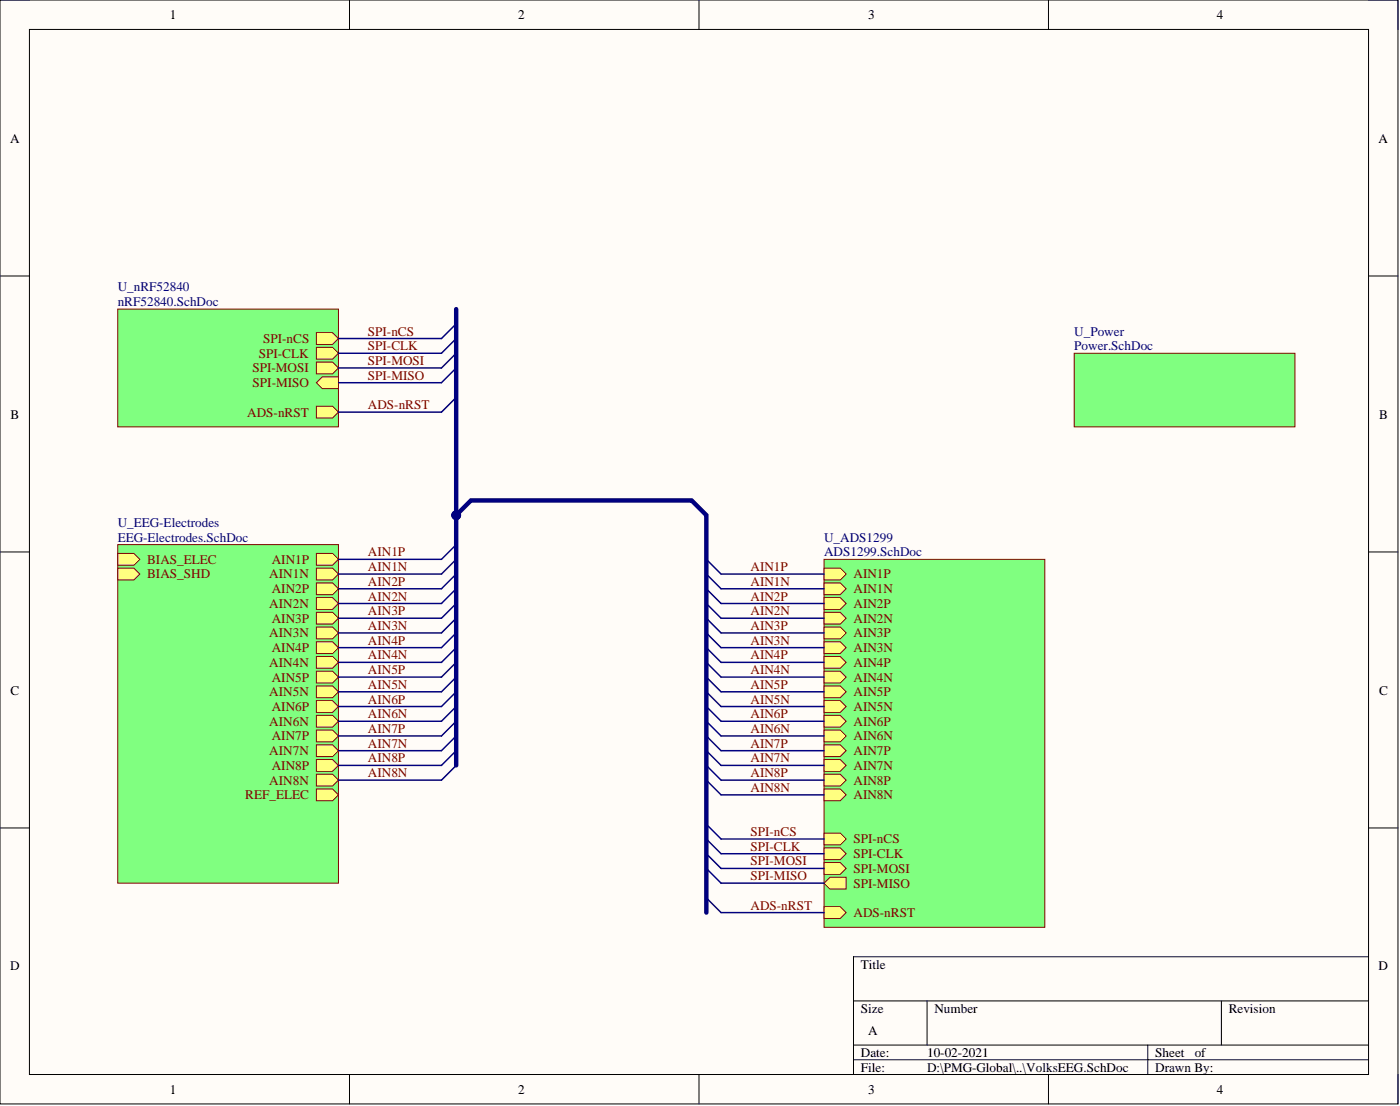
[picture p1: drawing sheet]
<svg xmlns="http://www.w3.org/2000/svg" width="241mm" height="190mm" viewBox="0 0 241 190" stroke-linecap="round" stroke-linejoin="round" font-family="sans-serif">
<path d="M0 0h241v190.1h-241z" fill-rule="evenodd" fill="#fffcf8"/>
<path d="M0 0h241v190.1h-241z" fill="none" stroke="#000" stroke-width=".17"/>
<path d="M5.1 5.1h230.8v180h-230.8z" fill-rule="evenodd" fill="#fffcf8"/>
<g fill="none" stroke="#000" stroke-width=".17">
<path d="M0 0h5.1M5.1 5.1h230.8v180h-230.8zM60.2 0v5.1M120.5 0v5.1M180.7 0v5.1M235.9 0h5.1v5.1M0 47.5h5.1M235.9 47.5h5.1M0 95.1h5.1M235.9 95.1h5.1M0 142.6h5.1M235.9 142.6h5.1"/>
<path d="M147.1 172.4h88.8M159.8 172.4v7.6M210.5 172.4v7.6M235.9 164.8h-88.8v20.3M60.2 185.1v5M120.5 185.1v5M147.1 180h88.8M147.1 182.5h88.8M180.7 185.1v5M197.8 180v5.1M241 185.1v5"/>
</g>
<path d="M20.3 53.2h38v20.3h-38z" fill-rule="evenodd" fill="#80ff80"/>
<path d="M20.3 53.2h38v20.3h-38z" fill="none" stroke="#800000" stroke-width=".17"/>
<path d="M54.5 57.3h2.8l1 1-1 1h-2.8z" fill-rule="evenodd" fill="#ffff80"/>
<path d="M54.5 57.3h2.8l1 1-1 1h-2.8z" fill="none" stroke="#800000" stroke-width=".17"/>
<path d="M54.5 65.9l1-1h2.8v2h-2.8z" fill-rule="evenodd" fill="#ffff80"/>
<path d="M54.5 65.9l1-1h2.8v2h-2.8z" fill="none" stroke="#800000" stroke-width=".17"/>
<path d="M54.5 59.8h2.8l1 1-1 1.1h-2.8z" fill-rule="evenodd" fill="#ffff80"/>
<path d="M54.5 59.8h2.8l1 1-1 1.1h-2.8z" fill="none" stroke="#800000" stroke-width=".17"/>
<path d="M54.5 70h2.8l1 1-1 1h-2.8z" fill-rule="evenodd" fill="#ffff80"/>
<path d="M54.5 70h2.8l1 1-1 1h-2.8z" fill="none" stroke="#800000" stroke-width=".17"/>
<path d="M54.5 62.4h2.8l1 1-1 1h-2.8z" fill-rule="evenodd" fill="#ffff80"/>
<path d="M54.5 62.4h2.8l1 1-1 1h-2.8z" fill="none" stroke="#800000" stroke-width=".17"/>
<path d="M142 96.3h38.1v63.4h-38.1z" fill-rule="evenodd" fill="#80ff80"/>
<path d="M142 96.3h38.1v63.4h-38.1z" fill="none" stroke="#800000" stroke-width=".17"/>
<path d="M142 97.9h2.8l1 1-1 1h-2.8z" fill-rule="evenodd" fill="#ffff80"/>
<path d="M142 97.9h2.8l1 1-1 1h-2.8z" fill="none" stroke="#800000" stroke-width=".17"/>
<path d="M142 100.4h2.8l1 1-1 1h-2.8z" fill-rule="evenodd" fill="#ffff80"/>
<path d="M142 100.4h2.8l1 1-1 1h-2.8z" fill="none" stroke="#800000" stroke-width=".17"/>
<path d="M142 102.9h2.8l1 1-1 1.1h-2.8z" fill-rule="evenodd" fill="#ffff80"/>
<path d="M142 102.9h2.8l1 1-1 1.1h-2.8z" fill="none" stroke="#800000" stroke-width=".17"/>
<path d="M142 105.5h2.8l1 1-1 1h-2.8z" fill-rule="evenodd" fill="#ffff80"/>
<path d="M142 105.5h2.8l1 1-1 1h-2.8z" fill="none" stroke="#800000" stroke-width=".17"/>
<path d="M142 108h2.8l1 1-1 1h-2.8z" fill-rule="evenodd" fill="#ffff80"/>
<path d="M142 108h2.8l1 1-1 1h-2.8z" fill="none" stroke="#800000" stroke-width=".17"/>
<path d="M142 110.5h2.8l1 1.1-1 1h-2.8z" fill-rule="evenodd" fill="#ffff80"/>
<path d="M142 110.5h2.8l1 1.1-1 1h-2.8z" fill="none" stroke="#800000" stroke-width=".17"/>
<path d="M142 113.1h2.8l1 1-1 1h-2.8z" fill-rule="evenodd" fill="#ffff80"/>
<path d="M142 113.1h2.8l1 1-1 1h-2.8z" fill="none" stroke="#800000" stroke-width=".17"/>
<path d="M142 115.6h2.8l1 1-1 1h-2.8z" fill-rule="evenodd" fill="#ffff80"/>
<path d="M142 115.6h2.8l1 1-1 1h-2.8z" fill="none" stroke="#800000" stroke-width=".17"/>
<path d="M142 118.1h2.8l1 1.1-1 1h-2.8z" fill-rule="evenodd" fill="#ffff80"/>
<path d="M142 118.1h2.8l1 1.1-1 1h-2.8z" fill="none" stroke="#800000" stroke-width=".17"/>
<path d="M142 120.7h2.8l1 1-1 1h-2.8z" fill-rule="evenodd" fill="#ffff80"/>
<path d="M142 120.7h2.8l1 1-1 1h-2.8z" fill="none" stroke="#800000" stroke-width=".17"/>
<path d="M142 123.2h2.8l1 1-1 1h-2.8z" fill-rule="evenodd" fill="#ffff80"/>
<path d="M142 123.2h2.8l1 1-1 1h-2.8z" fill="none" stroke="#800000" stroke-width=".17"/>
<path d="M142 125.8h2.8l1 1-1 1h-2.8z" fill-rule="evenodd" fill="#ffff80"/>
<path d="M142 125.8h2.8l1 1-1 1h-2.8z" fill="none" stroke="#800000" stroke-width=".17"/>
<path d="M142 128.3h2.8l1 1-1 1h-2.8z" fill-rule="evenodd" fill="#ffff80"/>
<path d="M142 128.3h2.8l1 1-1 1h-2.8z" fill="none" stroke="#800000" stroke-width=".17"/>
<path d="M142 130.8h2.8l1 1-1 1h-2.8z" fill-rule="evenodd" fill="#ffff80"/>
<path d="M142 130.8h2.8l1 1-1 1h-2.8z" fill="none" stroke="#800000" stroke-width=".17"/>
<path d="M142 133.4h2.8l1 1-1 1h-2.8z" fill-rule="evenodd" fill="#ffff80"/>
<path d="M142 133.4h2.8l1 1-1 1h-2.8z" fill="none" stroke="#800000" stroke-width=".17"/>
<path d="M142 135.9h2.8l1 1-1 1h-2.8z" fill-rule="evenodd" fill="#ffff80"/>
<path d="M142 135.9h2.8l1 1-1 1h-2.8z" fill="none" stroke="#800000" stroke-width=".17"/>
<path d="M142 148.6h2.8l1 1-1 1h-2.8z" fill-rule="evenodd" fill="#ffff80"/>
<path d="M142 148.6h2.8l1 1-1 1h-2.8z" fill="none" stroke="#800000" stroke-width=".17"/>
<path d="M142 156.2h2.8l1 1-1 1h-2.8z" fill-rule="evenodd" fill="#ffff80"/>
<path d="M142 156.2h2.8l1 1-1 1h-2.8z" fill="none" stroke="#800000" stroke-width=".17"/>
<path d="M142 152.1l1-1h2.8v2h-2.8z" fill-rule="evenodd" fill="#ffff80"/>
<path d="M142 152.1l1-1h2.8v2h-2.8z" fill="none" stroke="#800000" stroke-width=".17"/>
<path d="M142 143.5h2.8l1 1-1 1h-2.8z" fill-rule="evenodd" fill="#ffff80"/>
<path d="M142 143.5h2.8l1 1-1 1h-2.8z" fill="none" stroke="#800000" stroke-width=".17"/>
<path d="M142 146h2.8l1 1-1 1.1h-2.8z" fill-rule="evenodd" fill="#ffff80"/>
<path d="M142 146h2.8l1 1-1 1.1h-2.8z" fill="none" stroke="#800000" stroke-width=".17"/>
<path d="M20.3 93.8h38v58.3h-38z" fill-rule="evenodd" fill="#80ff80"/>
<path d="M20.3 93.8h38v58.3h-38z" fill="none" stroke="#800000" stroke-width=".17"/>
<path d="M54.5 95.3h2.8l1 1-1 1.1h-2.8z" fill-rule="evenodd" fill="#ffff80"/>
<path d="M54.5 95.3h2.8l1 1-1 1.1h-2.8z" fill="none" stroke="#800000" stroke-width=".17"/>
<path d="M54.5 97.9h2.8l1 1-1 1h-2.8z" fill-rule="evenodd" fill="#ffff80"/>
<path d="M54.5 97.9h2.8l1 1-1 1h-2.8z" fill="none" stroke="#800000" stroke-width=".17"/>
<path d="M54.5 100.4h2.8l1 1-1 1h-2.8z" fill-rule="evenodd" fill="#ffff80"/>
<path d="M54.5 100.4h2.8l1 1-1 1h-2.8z" fill="none" stroke="#800000" stroke-width=".17"/>
<path d="M54.5 102.9h2.8l1 1-1 1.1h-2.8z" fill-rule="evenodd" fill="#ffff80"/>
<path d="M54.5 102.9h2.8l1 1-1 1.1h-2.8z" fill="none" stroke="#800000" stroke-width=".17"/>
<path d="M54.5 105.5h2.8l1 1-1 1h-2.8z" fill-rule="evenodd" fill="#ffff80"/>
<path d="M54.5 105.5h2.8l1 1-1 1h-2.8z" fill="none" stroke="#800000" stroke-width=".17"/>
<path d="M54.5 108h2.8l1 1-1 1h-2.8z" fill-rule="evenodd" fill="#ffff80"/>
<path d="M54.5 108h2.8l1 1-1 1h-2.8z" fill="none" stroke="#800000" stroke-width=".17"/>
<path d="M54.5 110.5h2.8l1 1.1-1 1h-2.8z" fill-rule="evenodd" fill="#ffff80"/>
<path d="M54.5 110.5h2.8l1 1.1-1 1h-2.8z" fill="none" stroke="#800000" stroke-width=".17"/>
<path d="M54.5 113.1h2.8l1 1-1 1h-2.8z" fill-rule="evenodd" fill="#ffff80"/>
<path d="M54.5 113.1h2.8l1 1-1 1h-2.8z" fill="none" stroke="#800000" stroke-width=".17"/>
<path d="M54.5 115.6h2.8l1 1-1 1h-2.8z" fill-rule="evenodd" fill="#ffff80"/>
<path d="M54.5 115.6h2.8l1 1-1 1h-2.8z" fill="none" stroke="#800000" stroke-width=".17"/>
<path d="M54.5 118.1h2.8l1 1.1-1 1h-2.8z" fill-rule="evenodd" fill="#ffff80"/>
<path d="M54.5 118.1h2.8l1 1.1-1 1h-2.8z" fill="none" stroke="#800000" stroke-width=".17"/>
<path d="M54.5 120.7h2.8l1 1-1 1h-2.8z" fill-rule="evenodd" fill="#ffff80"/>
<path d="M54.5 120.7h2.8l1 1-1 1h-2.8z" fill="none" stroke="#800000" stroke-width=".17"/>
<path d="M54.5 123.2h2.8l1 1-1 1h-2.8z" fill-rule="evenodd" fill="#ffff80"/>
<path d="M54.5 123.2h2.8l1 1-1 1h-2.8z" fill="none" stroke="#800000" stroke-width=".17"/>
<path d="M54.5 125.8h2.8l1 1-1 1h-2.8z" fill-rule="evenodd" fill="#ffff80"/>
<path d="M54.5 125.8h2.8l1 1-1 1h-2.8z" fill="none" stroke="#800000" stroke-width=".17"/>
<path d="M54.5 128.3h2.8l1 1-1 1h-2.8z" fill-rule="evenodd" fill="#ffff80"/>
<path d="M54.5 128.3h2.8l1 1-1 1h-2.8z" fill="none" stroke="#800000" stroke-width=".17"/>
<path d="M54.5 130.8h2.8l1 1-1 1h-2.8z" fill-rule="evenodd" fill="#ffff80"/>
<path d="M54.5 130.8h2.8l1 1-1 1h-2.8z" fill="none" stroke="#800000" stroke-width=".17"/>
<path d="M54.5 133.4h2.8l1 1-1 1h-2.8z" fill-rule="evenodd" fill="#ffff80"/>
<path d="M54.5 133.4h2.8l1 1-1 1h-2.8z" fill="none" stroke="#800000" stroke-width=".17"/>
<path d="M54.5 135.9h2.8l1 1-1 1h-2.8z" fill-rule="evenodd" fill="#ffff80"/>
<path d="M54.5 135.9h2.8l1 1-1 1h-2.8z" fill="none" stroke="#800000" stroke-width=".17"/>
<path d="M20.3 95.3h2.8l1 1-1 1.1h-2.8z" fill-rule="evenodd" fill="#ffff80"/>
<path d="M20.3 95.3h2.8l1 1-1 1.1h-2.8z" fill="none" stroke="#800000" stroke-width=".17"/>
<path d="M20.3 97.9h2.8l1 1-1 1h-2.8z" fill-rule="evenodd" fill="#ffff80"/>
<path d="M20.3 97.9h2.8l1 1-1 1h-2.8z" fill="none" stroke="#800000" stroke-width=".17"/>
<path d="M185.2 60.8h38v12.7h-38z" fill-rule="evenodd" fill="#80ff80"/>
<path d="M185.2 60.8h38v12.7h-38z" fill="none" stroke="#800000" stroke-width=".17"/>
<g fill="none" stroke="#000080" stroke-width=".25">
<path d="M78.6 55.8l-2.5 2.5h-17.8M78.6 58.3l-2.5 2.5h-17.8M78.6 60.8l-2.5 2.6h-17.8M78.6 63.4l-2.5 2.5h-17.8M78.6 68.5l-2.5 2.5h-17.8M78.6 93.8l-2.5 2.5h-17.8M78.6 96.3l-2.5 2.6h-17.8M78.6 98.9l-2.5 2.5h-17.8M121.7 96.3l2.6 2.6h17.7M121.7 98.9l2.6 2.5h17.7M78.6 101.4l-2.5 2.5h-17.8M78.6 103.9l-2.5 2.6h-17.8"/>
<path d="M78.6 106.5l-2.5 2.5h-17.8M78.6 109l-2.5 2.6h-17.8M78.6 111.6l-2.5 2.5h-17.8M78.6 114.1l-2.5 2.5h-17.8M78.6 116.6l-2.5 2.6h-17.8M78.6 119.2l-2.5 2.5h-17.8M121.7 101.4l2.6 2.5h17.7M121.7 103.9l2.6 2.6h17.7M121.7 106.5l2.6 2.5h17.7M121.7 109l2.6 2.6h17.7M121.7 111.6l2.6 2.5h17.7M121.7 114.1l2.6 2.5h17.7"/>
<path d="M121.7 116.6l2.6 2.6h17.7M121.7 119.2l2.6 2.5h17.7M78.6 121.7l-2.5 2.5h-17.8M78.6 124.2l-2.5 2.6h-17.8M78.6 126.8l-2.5 2.5h-17.8M78.6 129.3l-2.5 2.5h-17.8M78.6 131.8l-2.5 2.6h-17.8M121.7 121.7l2.6 2.5h17.7M121.7 124.2l2.6 2.6h17.7M121.7 126.8l2.6 2.5h17.7M121.7 129.3l2.6 2.5h17.7M121.7 131.8l2.6 2.6h17.7"/>
<path d="M121.7 134.4l2.6 2.5h17.7M121.7 142l2.6 2.5h17.7M121.7 144.5l2.6 2.5h17.7M121.7 147l2.6 2.6h17.7M121.7 149.6l2.6 2.5h17.7M121.7 154.7l2.6 2.5h17.7"/>
</g>
<path d="M78.6 131.8v-43.1l2.6-2.5h38l2.5 2.5v68.5" fill="none" stroke="#000080" stroke-width=".76"/>
<circle cx="78.6" cy="88.7" r=".76" fill="#000080"/>
<circle cx="78.6" cy="88.7" r=".76" fill="none" stroke="#000080" stroke-width=".17"/>
<path d="M78.6 53.2v35.5" fill="none" stroke="#000080" stroke-width=".76"/>
<circle cx="78.6" cy="88.7" r=".76" fill="#000080"/>
<circle cx="78.6" cy="88.7" r=".76" fill="none" stroke="#000080" stroke-width=".17"/>
<g font-size="2.3">
<text x="29.3" y="3.3">1</text>
<text x="89.3" y="3.3">2</text>
<text x="149.6" y="3.3">3</text>
<text x="209.8" y="3.3">4</text>
<text x="1.7" y="24.6">A</text>
<text x="237.6" y="24.6">A</text>
<text x="1.8" y="72.1">B</text>
<text x="237.7" y="72.1">B</text>
<text x="1.8" y="119.6">C</text>
<text x="237.7" y="119.6">C</text>
<text x="1.7" y="167.2">D</text>
<text x="148.4" y="166.8">Title</text>
<text x="237.6" y="167.2">D</text>
<text x="148.4" y="174.4">Size</text>
<text x="149.6" y="178.2">A</text>
<text x="161.1" y="174.4">Number</text>
<text x="211.8" y="174.4">Revision</text>
<text x="148.4" y="182">Date:</text>
<text x="148.4" y="184.6">File:</text>
<text x="159.8" y="182">10-02-2021</text>
<text x="159.8" y="184.6">D:\PMG-Global\..\VolksEEG.SchDoc</text>
<text x="199.1" y="182">Sheet</text>
<text x="199.1" y="184.6">Drawn By:</text>
<text x="205.9" y="182">of</text>
<text x="29.3" y="188.4">1</text>
<text x="89.3" y="188.4">2</text>
<text x="149.6" y="188.4">3</text>
<text x="209.8" y="188.4">4</text>
</g>
<g font-size="2.3" fill="#000080">
<text x="20.3" y="50.2">U_nRF52840</text>
<text x="20.3" y="52.7">nRF52840.SchDoc</text>
<text x="185.2" y="57.8">U_Power</text>
<text x="185.2" y="60.3">Power.SchDoc</text>
<text x="20.3" y="90.8">U_EEG-Electrodes</text>
<text x="20.3" y="93.3">EEG-Electrodes.SchDoc</text>
<text x="142" y="93.3">U_ADS1299</text>
<text x="142" y="95.8">ADS1299.SchDoc</text>
</g>
<g font-size="2.3" fill="#800000">
<text x="45.4" y="59.1">SPI-nCS</text>
<text x="63.4" y="57.8">SPI-nCS</text>
<text x="43.5" y="64.1">SPI-MOSI</text>
<text x="44.6" y="61.6">SPI-CLK</text>
<text x="63.4" y="60.3">SPI-CLK</text>
<text x="63.4" y="62.9">SPI-MOSI</text>
<text x="63.4" y="65.4">SPI-MISO</text>
<text x="42.6" y="71.7">ADS-nRST</text>
<text x="43.5" y="66.7">SPI-MISO</text>
<text x="63.4" y="70.5">ADS-nRST</text>
<text x="63.4" y="95.8">AIN1P</text>
<text x="25.4" y="97.1">BIAS_ELEC</text>
<text x="25.4" y="99.6">BIAS_SHD</text>
<text x="46.4" y="99.6">AIN1N</text>
<text x="46.8" y="97.1">AIN1P</text>
<text x="63.4" y="98.4">AIN1N</text>
<text x="63.4" y="100.9">AIN2P</text>
<text x="129.4" y="98.4">AIN1P</text>
<text x="129.4" y="100.9">AIN1N</text>
<text x="147.1" y="99.6">AIN1P</text>
<text x="46.4" y="104.7">AIN2N</text>
<text x="46.8" y="102.2">AIN2P</text>
<text x="46.8" y="107.2">AIN3P</text>
<text x="63.4" y="103.4">AIN2N</text>
<text x="63.4" y="106">AIN3P</text>
<text x="129.4" y="103.4">AIN2P</text>
<text x="129.4" y="106">AIN2N</text>
<text x="147.1" y="102.2">AIN1N</text>
<text x="147.1" y="104.7">AIN2P</text>
<text x="147.1" y="107.2">AIN2N</text>
<text x="46.4" y="109.8">AIN3N</text>
<text x="46.8" y="112.3">AIN4P</text>
<text x="63.4" y="108.5">AIN3N</text>
<text x="63.4" y="111">AIN4P</text>
<text x="63.4" y="113.6">AIN4N</text>
<text x="129.4" y="108.5">AIN3P</text>
<text x="129.4" y="111">AIN3N</text>
<text x="129.4" y="113.6">AIN4P</text>
<text x="147.1" y="109.8">AIN3P</text>
<text x="147.1" y="112.3">AIN3N</text>
<text x="46.4" y="114.8">AIN4N</text>
<text x="46.4" y="119.9">AIN5N</text>
<text x="46.8" y="117.4">AIN5P</text>
<text x="63.4" y="116.1">AIN5P</text>
<text x="63.4" y="118.7">AIN5N</text>
<text x="129.4" y="116.1">AIN4N</text>
<text x="129.4" y="118.7">AIN5P</text>
<text x="147.1" y="114.8">AIN4P</text>
<text x="147.1" y="117.4">AIN4N</text>
<text x="147.1" y="119.9">AIN5P</text>
<text x="46.4" y="125">AIN6N</text>
<text x="46.8" y="122.5">AIN6P</text>
<text x="63.4" y="121.2">AIN6P</text>
<text x="63.4" y="123.7">AIN6N</text>
<text x="129.4" y="121.2">AIN5N</text>
<text x="129.4" y="123.7">AIN6P</text>
<text x="147.1" y="122.5">AIN5N</text>
<text x="147.1" y="125">AIN6P</text>
<text x="46.4" y="130.1">AIN7N</text>
<text x="46.8" y="127.5">AIN7P</text>
<text x="63.4" y="126.3">AIN7P</text>
<text x="63.4" y="128.8">AIN7N</text>
<text x="63.4" y="131.3">AIN8P</text>
<text x="129.4" y="126.3">AIN6N</text>
<text x="129.4" y="128.8">AIN7P</text>
<text x="129.4" y="131.3">AIN7N</text>
<text x="147.1" y="127.5">AIN6N</text>
<text x="147.1" y="130.1">AIN7P</text>
<text x="42.3" y="137.7">REF_ELEC</text>
<text x="46.4" y="135.1">AIN8N</text>
<text x="46.8" y="132.6">AIN8P</text>
<text x="63.4" y="133.9">AIN8N</text>
<text x="129.4" y="133.9">AIN8P</text>
<text x="129.4" y="136.4">AIN8N</text>
<text x="147.1" y="132.6">AIN7N</text>
<text x="147.1" y="135.1">AIN8P</text>
<text x="147.1" y="137.7">AIN8N</text>
<text x="129.4" y="144">SPI-nCS</text>
<text x="129.4" y="146.5">SPI-CLK</text>
<text x="129.4" y="149.1">SPI-MOSI</text>
<text x="147.1" y="145.3">SPI-nCS</text>
<text x="147.1" y="147.8">SPI-CLK</text>
<text x="129.4" y="151.6">SPI-MISO</text>
<text x="147.1" y="150.3">SPI-MOSI</text>
<text x="147.1" y="152.9">SPI-MISO</text>
<text x="129.4" y="156.7">ADS-nRST</text>
<text x="147.1" y="157.9">ADS-nRST</text>
</g>
</svg>
